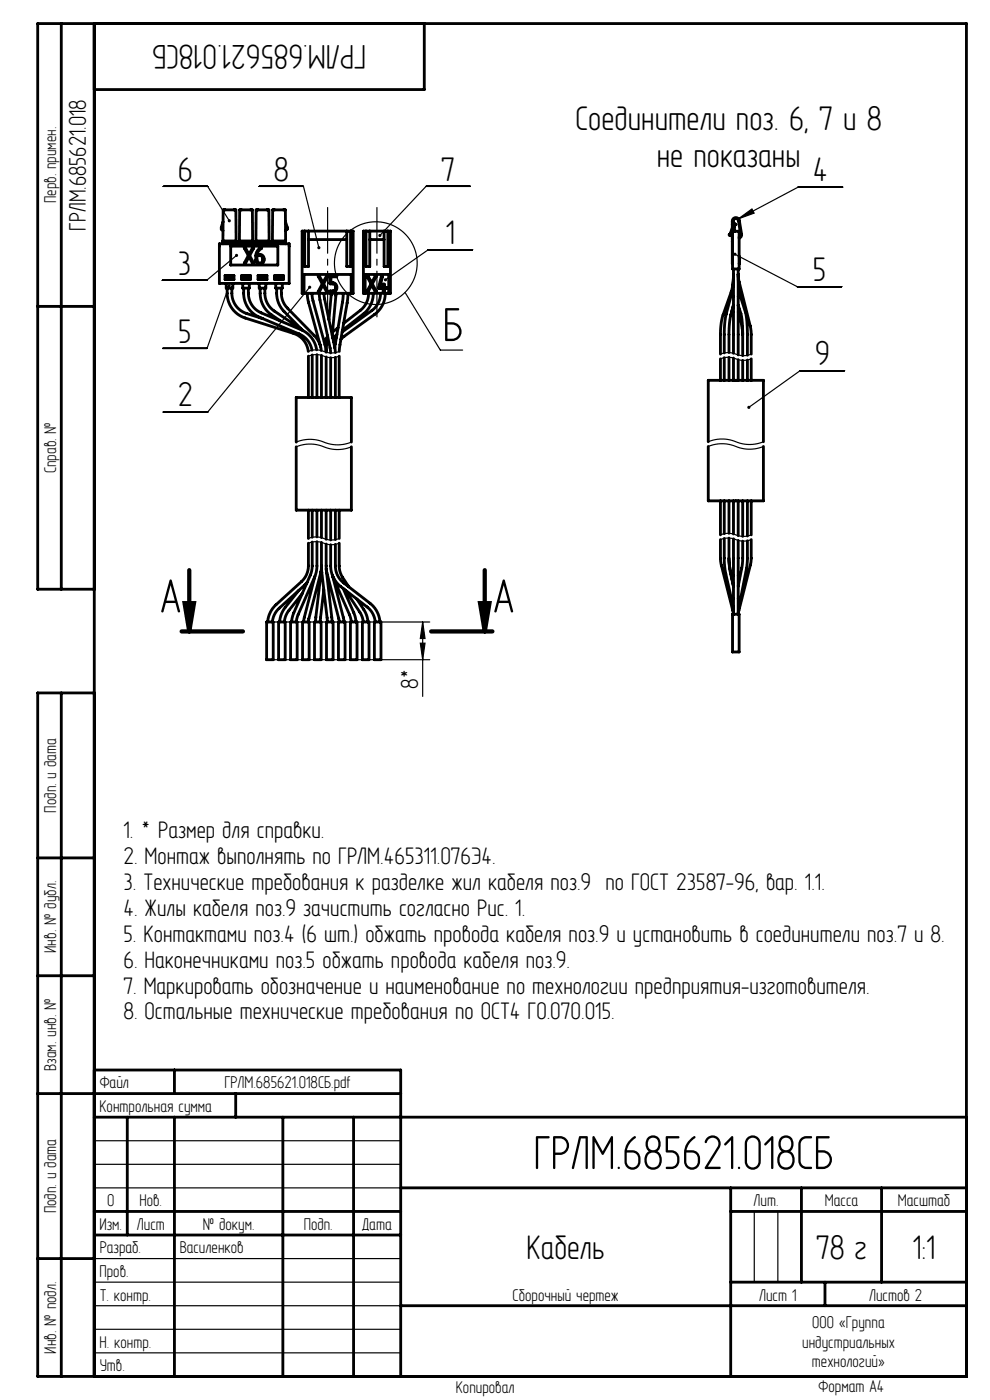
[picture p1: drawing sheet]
<svg xmlns="http://www.w3.org/2000/svg" width="210mm" height="297mm" viewBox="0 0 210 297" stroke-linecap="round" stroke-linejoin="round" font-family="sans-serif">
<g fill="none" stroke="#000" stroke-width=".25">
<path d="M34.6 39.5h9.5l4.5 7.3M55 39.5h9.4l3.2 13.1M99.8 39.5h-9.4l-9.8 10.5M178.7 39.7h-9.4l-12.7 6.7M50.2 54.2l-6.4 5.3h-9.4M100.2 53h-9.4l-9 6.4M155.9 53.9l13.2 6.9h9.4M156.6 46.4l2.9-2.1 .5 .9zM48.6 60.6l-4.7 13.3h-9.4M65.4 74.6a5.2 5.2 0 0 1 4.2 .2 4.3 4.3 0 0 0 2.4-.2M65.4 75.6a5.2 5.2 0 0 1 4.2 .2 4.2 4.2 0 0 0 2.4-.2M65.7 60.9l-21.6 26.5h-9.5"/>
<path d="M85.9 62l7.5 12.3h4.7M152.8 76.1a5.2 5.2 0 0 1 4.2 .3 4.2 4.2 0 0 0 2.4-.3M152.8 75.1a5.2 5.2 0 0 1 4.2 .3 4.2 4.2 0 0 0 2.4-.3M179.2 78.6h-9.5l-10.9 7.8M62.8 94.8a8 8 0 0 1 6.6 .3 7.6 7.6 0 0 0 5.1-.3M62.8 93.8a8 8 0 0 1 6.6 .3 7.6 7.6 0 0 0 5.1-.3M150.2 94.7a8 8 0 0 1 6.6 .3 7.6 7.6 0 0 0 5.1-.3M150.2 93.7a8 8 0 0 1 6.6 .3 7.6 7.6 0 0 0 5.1-.3M65.4 115.2a5.2 5.2 0 0 1 4.2 .3 4.2 4.2 0 0 0 2.4-.3M65.4 114.2a5.2 5.2 0 0 1 4.2 .3 4.2 4.2 0 0 0 2.4-.3M152.8 114.5a5.2 5.2 0 0 1 4.2 .2 4.2 4.2 0 0 0 2.4-.2M152.8 113.5a5.2 5.2 0 0 1 4.2 .2 4.2 4.2 0 0 0 2.4-.2"/>
<path d="M58 132h33.2M58 140h33.2M89.2 136.5h1l-.5 3.5zM89.7 132l.5 3.5h-1zM89.7 132v15.7M20 242h65M20 247h65M20 252h65M160 257v15M165 257v15M20 277h65M20 272h65"/>
<path d="M20 267h65M20 287h65M20 282h65"/>
<circle cx="79.7" cy="55.8" r="8.8"/>
</g>
<path d="M39.2 128h2l-1 6zM101.8 128h2l-1 6z" fill="none" stroke="#000" stroke-width=".9" stroke-linecap="butt"/>
<path d="M69.5 44v23.2M80 44v23.2" fill="none" stroke="#000" stroke-width=".25" stroke-dasharray="15.2 1.3 1.3 1.3" stroke-dashoffset="5.5"/>
<path d="M38.5 134h13M40.2 121v13M91.5 134h13M102.8 121v13" fill="none" stroke="#000" stroke-width=".9"/>
<g fill="none" stroke="#000" stroke-width=".6">
<path d="M13 5v120M20 5v287M90 5v14h-70M46.5 51.7h14.8v8.4h-14.8zM47.3 51.1v-6.6h2.7l.1 6.6M47.3 51.1h2.8M47.3 51.1v.6M47.3 47l-.4 1.2v.4l.4 .3M47.7 58.5h1.9v.8h-1.9zM47.9 58.5h1.6v.7h-1.6zM47.9 58.8h1.6M48.9 52.2h10v4h-10z"/>
<path d="M50.1 51.1v.6M50.8 51.1v-6.6h2.7l.1 6.6M50.8 51.1h2.8M50.8 51.1v.6M51.2 58.5h1.9v.8h-1.9zM51.4 58.5h1.6v.7h-1.6zM51.4 58.8h1.6M51.9 52.5h.2l.7 1.5 .8-1.5 .2 .1-.8 1.6 .8 1.6-.1 .2-.9-1.5-.8 1.4h-.2l.9-1.7zM53.6 51.1v.6M54.3 51.1v-6.6h2.7l.1 6.6M54.3 51.1h2.8M54.3 51.1v.6"/>
<path d="M54.5 54.2h.6a.74 .74 0 0 1 .7 1.1 .74 .74 0 0 1-1.2 .1zM54.7 58.5h1.9v.8h-1.9zM54.9 58.5h1.6v.7h-1.6zM54.9 58.8h1.6M55 52.8l.4-.3 .1 .1v.1a1.97 1.97 0 0 0-1 1.3 1.08 1.08 0 0 1 1.5 .7 1.08 1.08 0 0 1-.9 1.3 .87 .87 0 0 1-.8-.8 2.54 2.54 0 0 1 .7-2.4zM57.1 51.1v.6M57.8 51.1v-6.6h2.7l.1 6.6M57.8 51.1h2.8M57.8 51.1v.6M58.2 58.5h1.9v.8h-1.9zM58.4 58.5h1.6v.7h-1.6zM58.4 58.8h1.6"/>
<path d="M60.6 47l.3 1.2v.4l-.3 .3M60.6 51.1v.6M64.1 49h10.8v13.2h-10.8zM64.6 49v7.5h.8v-7.5M65.4 50.8h8.2M67.6 58.5h.1l.8 1.5 .8-1.5 .2 .1-.9 1.6 .9 1.6-.1 .2-.9-1.5-.8 1.4h-.2l.9-1.7zM70 58.5h1.3l.1 .1-.1 .1h-1.1v1.3a1.02 1.02 0 0 1 1.3 1.1 1.02 1.02 0 0 1-1.6 .7l.7-.1a.76 .76 0 0 0 .6-.7 .76 .76 0 0 0-.6-.8l-.6-.1zM73.6 49v7.5h.8v-7.5M77.1 49h5.7v13.2h-5.7zM77.6 49v7.5h.8v-7.5M77.9 58.5h.2l.7 1.5 .8-1.5 .2 .1-.8 1.6 .8 1.6v.2l-1-1.5-.7 1.4h-.3l.9-1.7zM78.4 50.8h3.1"/>
<path d="M80.9 58.5l.3 .1-.6 2.4h.7l.1-.8 .1 .8 .5 .1-.5 .1-.1 .8-.1-.8-1-.1zM81.5 49v7.5h.8v-7.5M155.3 51.2h.1M155.3 46.9l.1 9.1M155.3 46.9a.75 .75 0 0 1 .7-.7 .75 .75 0 0 1 .8 .6l.5 3.1-.1 .3-.4 .3M155.3 48.4l-.6 1.4 .1 .2 .5-1M155.3 47.6h.2M155.3 49.8h.1M155.3 50.5h.1M155.3 46.9h.2M155.4 49.1h1.4v8h-1.4zM155.5 46.9a.55 .55 0 0 1 .5-.5 .55 .55 0 0 1 .6 .4l.5 2.9v.3l-.3 .3"/>
<path d="M155.5 46.9v2.2M155.6 58.2v16.8M155.6 58.2l-.3 3.6-1.5 6.4-.2 6.7M155.6 58.2l-.4 3.3-1.9 5.5-.3 1.4-.2 2.2v4.5M155.6 57.1v1.1M155.7 49.1l-.2-1.1 .4-.5 .2 .1-.4 .4 .2 1.1M156.6 58.2v17.1M156.6 58.2l.3 4 1.2 4.1 .3 1.5 .1 7.6M156.6 58.2l.1 1.4 2.6 10.2 .1 5.3M156.6 57.1v1.1M156.8 54.5h.1M156.8 56h.1"/>
<path d="M8 65h12M48 60.1v1h1.4v-1M48.2 61.1a5.7 5.7 0 0 0 3.8 6.4l10.3 3.2a4.5 4.5 0 0 1 3.1 3.9M49.2 61.1a4.8 4.8 0 0 0 3.1 5.4l3.5 1.1M51.5 60.1v1h1.4v-1M51.7 61.1a5.7 5.7 0 0 0 3.3 6.2l8.5 3.6M52.7 61.1a4.9 4.9 0 0 0 1.8 4.8l.9 .5 8.5 3.6a5.5 5.5 0 0 1 3.3 4.2M55 60.1v1h1.4v-1M55.2 61.1a5.8 5.8 0 0 0 2.4 5.7l2 1.3M56.2 61.1a4.9 4.9 0 0 0 1.8 4.8l6 4M58.5 60.1v1h1.4v-1M58.7 61.1a6 6 0 0 0 1.6 5l3.9 4"/>
<path d="M59.7 61.1a5.1 5.1 0 0 0 1.3 4.3l6 6.2 .9 1.6M63.5 70.9h.1M63.5 70.9a4.5 4.5 0 0 1 2.7 3.4M64.5 62.2v-4h10v4M65.2 62.2l.2 1.9M65.4 75.6v8.7M65.4 64.1h.1M65.4 64.1l2.6 9.3M66.2 62.2l.1 1.4 2.6 9.6 .3 1.5M66.2 75.3v9M67.2 75.2v9.1M67.7 62.2l.1 1.2 2.3 11.5"/>
<path d="M68 73.4h.1M68 73.4l.1 1M68.2 75.4v8.9M68.7 62.2l2.4 12.6M69.2 75.7v8.6M69.4 71.5l-.6 1M69.5 71.2l-.3 3.3M70.1 75.9v8.4M70.3 62.2l-.5 5.6M71.1 75.8v8.5M71.3 62.2l-.8 9M71.4 71.5l-.6 1"/>
<path d="M71.5 71l-.9 .7M71.7 69.5l-1.2 .9M72 75.6v8.7M72.8 62.2l-.1 1.7-1.7 9.9M73.8 62.2l-.1 1.8-1.7 10.6M77.5 62.2v-4h5v4M78.2 62.2a4.6 4.6 0 0 1-1.7 3.6l-3.6 2.8M79.2 62.2a5.6 5.6 0 0 1-2.1 4.4l-4.5 3.5M80.3 61.1h.1M80.7 62.2a4.5 4.5 0 0 1-1.8 3.7l-6.3 4.5M81.7 62.2a5.5 5.5 0 0 1-2.3 4.5l-7.1 5.3M152.8 76.1v4.6"/>
<path d="M153.6 75.9v4.8M154.6 75.8v4.9M155 67l.6-2.3-.9 4-.1 6.1M155.6 76v4.7M156.6 64.7l.7 2.5 .2 3.8M156.6 64.7l.9 6.3M156.6 76.3v4.4M157.5 71v4.4M157.5 76.4v4.3M158.5 76.4v4.3M159.4 76.1v4.6M62.8 93.8v-9.5h11.7v9.5"/>
<path d="M62.8 94.8v13.4h11.7v-13.4M150.2 93.7v-13h11.7v13M150.2 94.7v11.6h11.7v-11.6M65.4 115.2v4.9a4.5 4.5 0 0 1-1.5 3.3l-5.3 4.9a5.5 5.5 0 0 0-1.8 3.7M65.4 108.2v6M66.2 115l-.1 6.1-3.9 9.1-.3 1.8M66.2 108.2v5.8M67.2 114.9v5.5l-.2 1.3-3.8 8.8-.3 1.5M67.2 108.2v5.7M68.2 115.1v5.7l1.2 11.2M68.2 108.2v5.9M69.2 115.4v5.7l1.2 10.9"/>
<path d="M69.2 108.2v6.2M70.1 115.6v4.5a5.5 5.5 0 0 0 2.2 4.3l5.6 4.4a4.5 4.5 0 0 1 1.7 3.2M70.1 108.2v6.4M71.1 115.5v4.6a4.5 4.5 0 0 0 1.8 3.5M71.1 108.2v6.3M72 115.2v4.9a4.5 4.5 0 0 0 .7 2.4l1.3 2M72 108.2v6M152.8 114.5l.1 5.1 2.7 10.7M152.8 106.3v7.2M153.6 114.2l.1 6.2 1.6 7.4 .3 2.5M153.6 106.3v6.9M154.6 114.1l.1 5.7 .9 4.6-.8-4.1-.2-1.7"/>
<path d="M154.6 106.3v6.8M155.6 114.3v16M155.6 106.3v7M156.6 114.6v15.7M156.6 106.3v7.3M157.5 114.8v4.7l-.9 4.9M157.5 106.3v7.5M158.5 114.7l-.1 5.3-1.7 8.8-.1 1.5M158.5 106.3v7.4M159.4 114.5l-.2 5.1-2.6 10.7M159.4 106.3v7.2M20 125h-12v-120h197v287h-197v-145h12"/>
<path d="M56.6 132h1.4v8h-1.4zM59.1 132h1.4v8h-1.4zM61.6 132h1.4v8h-1.4zM63.4 125.2l-2.9 3.7a5.6 5.6 0 0 0-1.2 3.1M64.1 126l-3 3.8-.6 1.1-.2 1.1M64.2 132h1.4v8h-1.4zM65.1 123.6l-5.9 5.4a4.5 4.5 0 0 0-1.4 3M66.7 132h1.4v8h-1.4zM66.8 122.3l-2.4 9.7M68.2 120.8l-1.3 11.2M68.2 120.4l-2.8 11.6M68.7 125.1l-.8 6.9"/>
<path d="M69.2 120.7l2.8 11.3M69.3 132h1.4v8h-1.4zM70.5 122.1l2.5 9.9M70.6 122.4l3.6 8.2 .3 1.4M71.8 132h1.4v8h-1.4zM72.8 124.8l2.4 5.5 .3 1.7M72.9 123.6l5.6 4.4a5.5 5.5 0 0 1 2.1 4M72.9 123.6h.1M73.2 125.2l3.3 5 .6 1.8M74.3 132h1.4v8h-1.4zM75.7 127.1l1.9 2.9 .5 2M76.9 132h1.4v8h-1.4z"/>
<path d="M79.4 132h1.4v8h-1.4zM155.4 130.3h1.4v8h-1.4zM13 147v145M8 182h12M8 207h12M8 232h77M20 227h65v65M20 237h185M27 237v25M37 227v5M37 237v55M50 232v5"/>
<path d="M60 237v55M75 237v55M20 257h65M85 252h120M155 252v40M155 257h50M170 252v20M187 252v20M8 267h12M20 262h65M85 277h120M155 272h50"/>
<path d="M175 272v5"/>
</g>
<g fill="#000">
<path d="M81.6 59.1l-.1 .4 .3-.1-.3 .1a.33 .33 0 0 0 .5 .1 .33 .33 0 0 0 0-.4 .33 .33 0 0 0-.4-.1zM65.4 60.7a.33 .33 0 0 0 .1 .5 .33 .33 0 0 0 .4-.1 .33 .33 0 0 0 0-.4l-.2 .2 .2-.2zM49.9 54a.33 .33 0 0 0 0 .4 .33 .33 0 0 0 .5 0 .33 .33 0 0 0 0-.4l-.2 .2 .2-.2-.2-.1zM80.3 49.7l.1 .5 .2-.2-.2 .2a.33 .33 0 0 0 .4 0 .33 .33 0 0 0 0-.5 .33 .33 0 0 0-.5 0zM67.4 52.3v.5l.3 .1-.1-.3 .1 .3 .2-.1v-.5l-.2-.1zM48.4 46.6l-.1 .2 .1 .3h.4l-.2-.3 .3 .3v-.5zM48.4 60.4a.33 .33 0 0 0 0 .5 .33 .33 0 0 0 .5-.1 .33 .33 0 0 0-.2-.5l-.1 .3 .1-.3zM156.6 46.4l2.9-2.1 .5 .9zM158.6 86.2v.4l.2-.2-.2 .2a.33 .33 0 0 0 .4 .1 .33 .33 0 0 0 .1-.5 .33 .33 0 0 0-.5 0zM155.6 53.7l.3 .2-.3-.1a.33 .33 0 0 0 .3 .5 .33 .33 0 0 0 .3-.5 .33 .33 0 0 0-.6-.1z"/>
<path d="M89.7 132l.5 3.5h-1zM89.2 136.5h1l-.5 3.5z"/>
<path d="M101.8 128h2l-1 6zM39.2 128h2l-1 6z"/>
</g>
<g font-size="11">
<text x="93.9" y="72.4">Б</text>
<text x="33.9" y="129.9">А</text>
<text x="104.6" y="129.9">А</text>
<text x="113.2" y="248">ГРЛМ.685621.018СБ</text>
</g>
<g font-size="7.8">
<text x="77.7" y="9.5" transform="rotate(-180 77.7 9.5)">ГРЛМ.685621.018СБ</text>
<text x="122.1" y="27.5">Соединители поз. 6, 7 и 8</text>
<text x="139.3" y="35.4">не показаны</text>
<text x="37.7" y="38.3">6</text>
<text x="58.1" y="38.3">8</text>
<text x="93.6" y="38.3">7</text>
<text x="172.4" y="38.5">4</text>
<text x="94.6" y="51.8">1</text>
<text x="37.7" y="58.3">3</text>
<text x="172.4" y="59.6">5</text>
<text x="37.8" y="72.7">5</text>
<text x="172.8" y="77.4">9</text>
<text x="37.7" y="86.2">2</text>
<text x="111.7" y="267">Кабель</text>
<text x="173.1" y="267">78 г</text>
<text x="193.6" y="267">1:1</text>
</g>
<g font-size="5.5">
<text x="18.2" y="48.9" transform="rotate(-90 18.2 48.9)">ГРЛМ.685621.018</text>
<text x="88.7" y="146.2" transform="rotate(-90 88.7 146.2)">8*</text>
<text x="26.2" y="177.8">1. * Размер для справки.</text>
<text x="26.2" y="183.3">2. Монтаж выполнять по ГРЛМ.465311.076Э4.</text>
<text x="26.2" y="188.8">3. Технические требования к разделке жил кабеля поз.9 по ГОСТ 23587-96, вар. 1.1.</text>
<text x="26.2" y="194.3">4. Жилы кабеля поз.9 зачистить согласно Рис. 1.</text>
<text x="26.2" y="199.8">5. Контактами поз.4 (6 шт.) обжать провода кабеля поз.9 и установить в соединители поз.7 и 8.</text>
<text x="26.2" y="205.3">6. Наконечниками поз.5 обжать провода кабеля поз.9.</text>
<text x="26.2" y="210.8">7. Маркировать обозначение и наименование по технологии предприятия-изготовителя.</text>
<text x="26.2" y="216.3">8. Остальные технические требования по ОСТ4 ГО.070.015.</text>
</g>
<g font-size="3.9">
<text x="11.9" y="43.1" transform="rotate(-90 11.9 43.1)">Перв. примен.</text>
<text x="11.9" y="100.4" transform="rotate(-90 11.9 100.4)">Справ. №</text>
<text x="11.9" y="172.4" transform="rotate(-90 11.9 172.4)">Подп. и дата</text>
<text x="11.9" y="202.1" transform="rotate(-90 11.9 202.1)">Инв. № дубл.</text>
<text x="11.9" y="227.2" transform="rotate(-90 11.9 227.2)">Взам. инв. №</text>
<text x="21.2" y="230.9">Файл</text>
<text x="47.6" y="230.9">ГРЛМ.685621.018СБ.pdf</text>
<text x="21.1" y="235.9">Контрольная сумма</text>
<text x="11.9" y="257.4" transform="rotate(-90 11.9 257.4)">Подп. и дата</text>
<text x="22.7" y="255.9">0</text>
<text x="29.6" y="255.9">Нов.</text>
<text x="159.9" y="255.9">Лит.</text>
<text x="174.9" y="255.9">Масса</text>
<text x="190.4" y="255.9">Масштаб</text>
<text x="21.1" y="260.9">Изм.</text>
<text x="29" y="260.9">Лист</text>
<text x="43" y="260.9">№ докум.</text>
<text x="64.4" y="260.9">Подп.</text>
<text x="76.9" y="260.9">Дата</text>
<text x="21.1" y="265.9">Разраб.</text>
<text x="38.1" y="265.9">Василенков</text>
<text x="21.1" y="270.9">Пров.</text>
<text x="21.1" y="275.9">Т. контр.</text>
<text x="108.7" y="275.9">Сборочный чертеж</text>
<text x="161" y="275.9">Лист 1</text>
<text x="184.4" y="275.9">Листов 2</text>
<text x="172.3" y="281.7">ООО «Группа</text>
<text x="11.9" y="287.1" transform="rotate(-90 11.9 287.1)">Инв. № подл.</text>
<text x="21.1" y="285.9">Н. контр.</text>
<text x="170.2" y="285.9">индустриальных</text>
<text x="21.2" y="290.9">Утв.</text>
<text x="172.2" y="290.1">технологий»</text>
<text x="96.7" y="295.6">Копировал</text>
<text x="173.6" y="295.4">Формат A4</text>
</g>
</svg>
